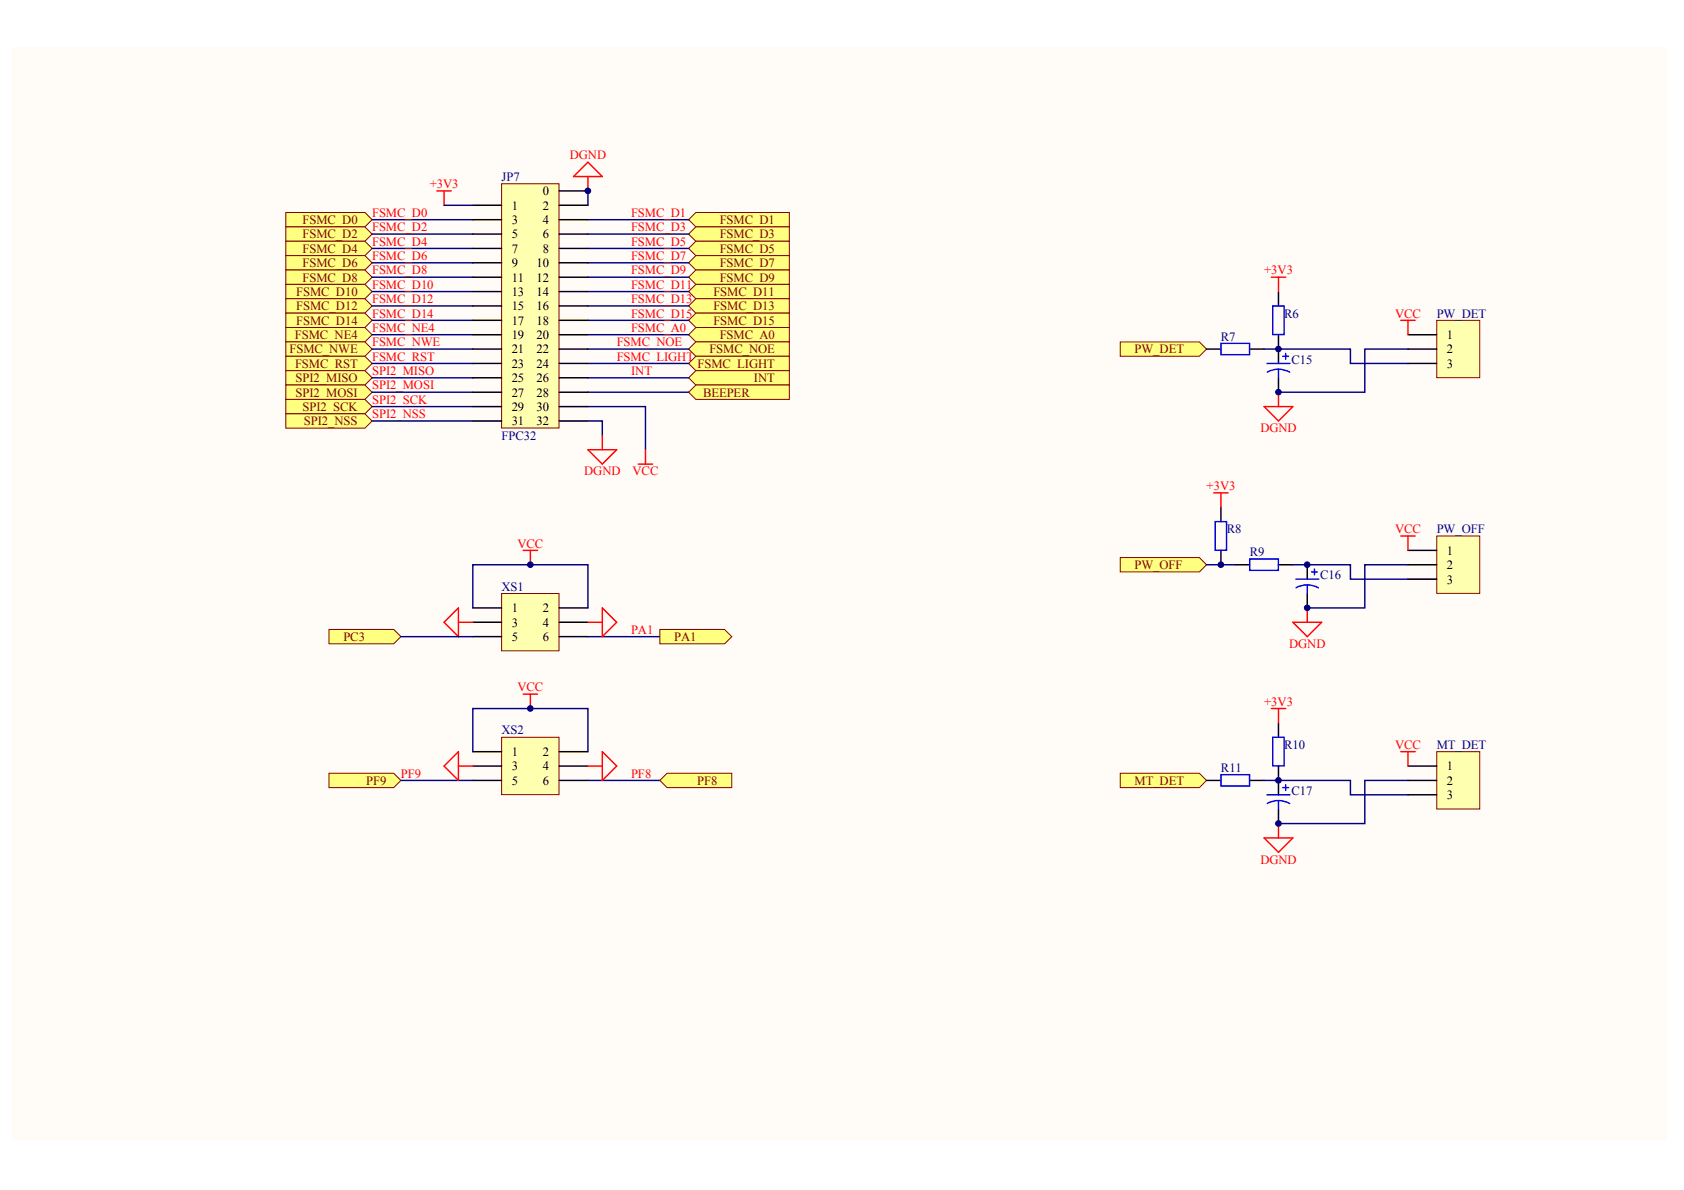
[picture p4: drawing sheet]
<svg xmlns="http://www.w3.org/2000/svg" width="297mm" height="210mm" viewBox="0 0 297 210" stroke-linecap="round" stroke-linejoin="round" font-family="sans-serif">
<path d="M2.2 8.3h291.8v192.7h-291.8z" fill="#fffcf8"/>
<path d="M88.5 104.7h10.1v10.1h-10.1z" fill="#ffffb0" stroke="#800000" stroke-width=".18"/>
<path d="M83.4 107.2h5.1M83.4 109.8h5.1M83.4 112.3h5.1M98.6 107.2h5.1M98.6 109.8h5.1M98.6 112.3h5.1" fill="none" stroke="#000" stroke-width=".25"/>
<path d="M83.4 107.2v-7.6h20.3v7.6M103.7 112.3h12.7" fill="none" stroke="#000080" stroke-width=".25"/>
<path d="M92.3 97.1h2.5M93.6 97.1v2.5M78.3 109.8l2.6-2.6v5.1zM80.9 109.8h2.5M103.7 109.8h2.5M106.2 107.2l2.6 2.6-2.6 2.5z" fill="none" stroke="#f00" stroke-width=".25"/>
<path d="M116.4 111h11.4l1.3 1.3-1.3 1.3h-11.4z" fill-rule="evenodd" fill="#ffff80" stroke="#800000" stroke-width=".18"/>
<path d="M88.5 130.1h10.1v10.1h-10.1z" fill="#ffffb0" stroke="#800000" stroke-width=".18"/>
<path d="M83.4 132.6h5.1M83.4 135.1h5.1M83.4 137.7h5.1M98.6 132.6h5.1M98.6 135.1h5.1M98.6 137.7h5.1" fill="none" stroke="#000" stroke-width=".25"/>
<path d="M70.7 137.7h12.7M83.4 132.6v-7.6h20.3v7.6M103.7 137.7h12.7" fill="none" stroke="#000080" stroke-width=".25"/>
<path d="M78.3 135.1l2.6-2.5v5.1zM80.9 135.1h2.5M92.3 122.4h2.5M93.6 122.4v2.6M103.7 135.1h2.5M106.2 132.6l2.6 2.5-2.6 2.6z" fill="none" stroke="#f00" stroke-width=".25"/>
<g fill="#ffff80" stroke="#800000" stroke-width=".18">
<path d="M116.4 137.7l1.3-1.3h11.4v2.5h-11.4z" fill-rule="evenodd"/>
<path d="M58 136.4h11.4l1.3 1.3-1.3 1.2h-11.4z" fill-rule="evenodd"/>
</g>
<path d="M77.1 33.7h2.5M78.3 33.7v2.5" fill="none" stroke="#f00" stroke-width=".25"/>
<g fill="#ffff80" stroke="#800000" stroke-width=".18">
<path d="M50.4 37.5h14l1.2 1.2-1.2 1.3h-14z" fill-rule="evenodd"/>
<path d="M121.5 38.7l1.2-1.2h16.5v2.5h-16.5z" fill-rule="evenodd"/>
<path d="M50.4 40h14l1.2 1.3-1.2 1.3h-14z" fill-rule="evenodd"/>
<path d="M121.5 41.3l1.2-1.3h16.5v2.6h-16.5z" fill-rule="evenodd"/>
<path d="M50.4 42.6h14l1.2 1.2-1.2 1.3h-14z" fill-rule="evenodd"/>
<path d="M121.5 43.8l1.2-1.2h16.5v2.5h-16.5z" fill-rule="evenodd"/>
<path d="M50.4 45.1h14l1.2 1.3-1.2 1.2h-14z" fill-rule="evenodd"/>
<path d="M121.5 46.4l1.2-1.3h16.5v2.5h-16.5z" fill-rule="evenodd"/>
<path d="M50.4 47.6h14l1.2 1.3-1.2 1.3h-14z" fill-rule="evenodd"/>
<path d="M121.5 48.9l1.2-1.3h16.5v2.6h-16.5z" fill-rule="evenodd"/>
<path d="M50.4 50.2h14l1.2 1.2-1.2 1.3h-14z" fill-rule="evenodd"/>
<path d="M121.5 51.4l1.2-1.2h16.5v2.5h-16.5z" fill-rule="evenodd"/>
<path d="M50.4 52.7h14l1.2 1.3-1.2 1.2h-14z" fill-rule="evenodd"/>
<path d="M121.5 54l1.2-1.3h16.5v2.5h-16.5z" fill-rule="evenodd"/>
<path d="M50.4 55.2h14l1.2 1.3-1.2 1.3h-14z" fill-rule="evenodd"/>
<path d="M121.5 56.5l1.2-1.3h16.5v2.6h-16.5z" fill-rule="evenodd"/>
<path d="M50.4 57.8h14l1.2 1.2-1.2 1.3h-14z" fill-rule="evenodd"/>
<path d="M121.5 59l1.2-1.2h16.5v2.5h-16.5z" fill-rule="evenodd"/>
<path d="M50.4 60.3h14l1.2 1.3-1.2 1.2h-14z" fill-rule="evenodd"/>
<path d="M121.5 61.6l1.2-1.3h16.5v2.5h-16.5z" fill-rule="evenodd"/>
<path d="M50.4 62.8h14l1.2 1.3-1.2 1.3h-14z" fill-rule="evenodd"/>
<path d="M121.5 64.1l1.2-1.3h16.5v2.6h-16.5z" fill-rule="evenodd"/>
<path d="M50.4 65.4h14l1.2 1.2-1.2 1.3h-14z" fill-rule="evenodd"/>
<path d="M50.4 67.9h14l1.2 1.3-1.2 1.3h-14z" fill-rule="evenodd"/>
<path d="M121.5 66.6l1.2-1.2h16.5v2.5h-16.5z" fill-rule="evenodd"/>
<path d="M50.4 70.5h14l1.2 1.2-1.2 1.3h-14z" fill-rule="evenodd"/>
<path d="M50.4 73h14l1.2 1.3-1.2 1.2h-14z" fill-rule="evenodd"/>
</g>
<g fill="none" stroke="#000080" stroke-width=".25">
<path d="M65.6 38.7h17.8M103.7 38.7h17.8M65.6 41.3h17.8M65.6 43.8h17.8M65.6 46.4h17.8M65.6 48.9h17.8M65.6 51.4h17.8M65.6 54h17.8M65.6 56.5h17.8M65.6 59h17.8M103.7 41.3h17.8M103.7 43.8h17.8"/>
<path d="M103.7 46.4h17.8M103.7 48.9h17.8M103.7 51.4h17.8M103.7 54h17.8M103.7 56.5h17.8M103.7 59h17.8M65.6 61.6h17.8M65.6 64.1h17.8M65.6 66.6h17.8M65.6 69.2h17.8M65.6 71.7h17.8M65.6 74.3h17.8"/>
<path d="M103.7 71.7h10.2v7.6M103.7 74.3h2.5v2.5M103.7 61.6h17.8M103.7 64.1h17.8M103.7 66.6h17.8M103.7 69.2h17.8"/>
</g>
<path d="M101.2 31.1l2.5-2.5 2.5 2.5zM103.7 31.1v2.6" fill="none" stroke="#f00" stroke-width=".25"/>
<path d="M197.6 60.3h14l1.2 1.3-1.2 1.2h-14z" fill-rule="evenodd" fill="#ffff80" stroke="#800000" stroke-width=".18"/>
<path d="M225.5 51.4v2.6M225.5 59v5.1M212.8 61.6h2.6M220.4 61.6h2.6M225.5 66.6v2.6" fill="none" stroke="#000" stroke-width=".25"/>
<path d="M224.5 54h2v5h-2zM215.4 60.6h5v2h-5zM223.5 64.1h4M225.5 65.1l1.2 .2 .8 .3M225.5 65.1l-1.2 .2-.8 .3M225.5 65.1v1.5M226.3 62.8h1M226.8 62.3v1.1" fill="none" stroke="#00f" stroke-width=".25"/>
<path d="M224.2 48.9h2.6M225.5 48.9v2.5M223 71.7h5l-2.5 2.6zM225.5 69.2v2.5" fill="none" stroke="#f00" stroke-width=".25"/>
<path d="M223 61.6h15.2v2.5h10.2M248.4 61.6h-7.7v7.6h-15.2" fill="none" stroke="#000080" stroke-width=".25"/>
<path d="M197.6 98.3h14l1.2 1.3-1.2 1.3h-14z" fill-rule="evenodd" fill="#ffff80" stroke="#800000" stroke-width=".18"/>
<path d="M215.4 89.5v2.5M215.4 97.1v2.5M217.9 99.6h2.5M225.5 99.6h2.5M230.6 99.6v2.6M230.6 104.7v2.5" fill="none" stroke="#000" stroke-width=".25"/>
<path d="M214.3 92h2v5.1h-2zM220.4 98.6h5.1v2h-5.1zM228.6 102.2h4M230.6 103.2l.8 .1 1.2 .4M230.6 103.2h-.8l-1.2 .5M230.6 103.2v1.5M231.3 100.9h1.1M231.9 100.4v1" fill="none" stroke="#00f" stroke-width=".25"/>
<path d="M214.1 86.9h2.5M215.4 86.9v2.6M228 109.8h5.1l-2.5 2.5zM230.6 107.2v2.6" fill="none" stroke="#f00" stroke-width=".25"/>
<path d="M228 99.6h10.2v2.6h10.2M248.4 99.6h-7.7v7.6h-10.1" fill="none" stroke="#000080" stroke-width=".25"/>
<path d="M197.6 136.4h14l1.2 1.3-1.2 1.2h-14z" fill-rule="evenodd" fill="#ffff80" stroke="#800000" stroke-width=".18"/>
<path d="M212.8 137.7h2.6M220.4 137.7h2.6M225.5 127.5v2.6M225.5 135.1v5.1M225.5 142.7v2.6" fill="none" stroke="#000" stroke-width=".25"/>
<path d="M215.4 136.6h5v2h-5zM224.5 130.1h2v5h-2zM226.3 138.9h1M226.8 138.4v1M223.5 140.2h4M225.5 141.2l.8 .1 1.2 .4M225.5 141.2l-1.2 .2-.8 .3M225.5 141.2v1.5" fill="none" stroke="#00f" stroke-width=".25"/>
<path d="M224.2 125h2.6M225.5 125v2.5M223 147.8h5l-2.5 2.5zM225.5 145.3v2.5" fill="none" stroke="#f00" stroke-width=".25"/>
<path d="M212.8 99.6h5.1M223 137.7h15.2v2.5h10.2M248.4 137.7h-7.7v7.6h-15.2" fill="none" stroke="#000080" stroke-width=".25"/>
<path d="M88.5 32.4h10.1v43.1h-10.1z" fill="#ffffb0" stroke="#800000" stroke-width=".18"/>
<g fill="none" stroke="#000" stroke-width=".25">
<path d="M83.4 36.2h5.1M83.4 38.7h5.1M98.6 33.7h5.1M98.6 36.2h5.1M98.6 38.7h5.1M83.4 41.3h5.1M83.4 43.8h5.1M83.4 46.4h5.1M83.4 48.9h5.1M83.4 51.4h5.1M83.4 54h5.1M83.4 56.5h5.1"/>
<path d="M83.4 59h5.1M98.6 41.3h5.1M98.6 43.8h5.1M98.6 46.4h5.1M98.6 48.9h5.1M98.6 51.4h5.1M98.6 54h5.1M98.6 56.5h5.1M98.6 59h5.1M83.4 61.6h5.1M83.4 64.1h5.1M83.4 66.6h5.1"/>
<path d="M83.4 69.2h5.1M83.4 71.7h5.1M83.4 74.3h5.1M98.6 61.6h5.1M98.6 64.1h5.1M98.6 66.6h5.1M98.6 69.2h5.1M98.6 71.7h5.1M98.6 74.3h5.1"/>
</g>
<path d="M78.3 36.2h5.1M103.7 33.7v2.5" fill="none" stroke="#000080" stroke-width=".25"/>
<path d="M253.4 56.5h7.6v10.1h-7.6z" fill="#ffffb0" stroke="#800000" stroke-width=".18"/>
<path d="M248.4 59h5M248.4 61.6h5M248.4 64.1h5" fill="none" stroke="#000" stroke-width=".25"/>
<path d="M247.1 56.5h2.5M248.4 56.5v2.5" fill="none" stroke="#f00" stroke-width=".25"/>
<path d="M253.4 94.5h7.6v10.2h-7.6z" fill="#ffffb0" stroke="#800000" stroke-width=".18"/>
<path d="M248.4 97.1h5M248.4 99.6h5M248.4 102.2h5" fill="none" stroke="#000" stroke-width=".25"/>
<path d="M247.1 94.5h2.5M248.4 94.5v2.6" fill="none" stroke="#f00" stroke-width=".25"/>
<path d="M253.4 132.6h7.6v10.1h-7.6z" fill="#ffffb0" stroke="#800000" stroke-width=".18"/>
<path d="M248.4 135.1h5M248.4 137.7h5M248.4 140.2h5" fill="none" stroke="#000" stroke-width=".25"/>
<path d="M103.7 79.3h5.1l-2.6 2.6zM106.2 76.8v2.5M113.9 79.3v2.6M112.6 81.9h2.5M247.1 132.6h2.5M248.4 132.6v2.5" fill="none" stroke="#f00" stroke-width=".25"/>
<g fill="#ffff80" stroke="#800000" stroke-width=".18">
<path d="M121.5 69.2l1.2-1.3h16.5v2.6h-16.5z" fill-rule="evenodd"/>
<path d="M58 111h11.4l1.3 1.3-1.3 1.3h-11.4z" fill-rule="evenodd"/>
</g>
<path d="M70.7 112.3h12.7" fill="none" stroke="#000080" stroke-width=".25"/>
<g fill="#000080" stroke="#000080" stroke-width=".18">
<circle cx="93.5" cy="125" r=".49"/>
<circle cx="93.5" cy="99.6" r=".49"/>
<circle cx="103.7" cy="33.7" r=".49"/>
<circle cx="215.3" cy="99.6" r=".49"/>
<circle cx="225.5" cy="145.3" r=".49"/>
<circle cx="225.5" cy="137.6" r=".49"/>
<circle cx="225.5" cy="69.2" r=".49"/>
<circle cx="225.5" cy="61.6" r=".49"/>
<circle cx="230.6" cy="107.2" r=".49"/>
<circle cx="230.6" cy="99.6" r=".49"/>
</g>
<g font-size="2.2" fill="#f00">
<text x="100.5" y="28.1">DGND</text>
<text x="75.8" y="33.2">+3V3</text>
<text x="65.6" y="38.3">FSMC_D0</text>
<text x="65.6" y="40.8">FSMC_D2</text>
<text x="111.3" y="38.3">FSMC_D1</text>
<text x="111.3" y="40.8">FSMC_D3</text>
<text x="65.6" y="43.3">FSMC_D4</text>
<text x="65.6" y="45.9">FSMC_D6</text>
<text x="111.3" y="43.3">FSMC_D5</text>
<text x="111.3" y="45.9">FSMC_D7</text>
<text x="65.6" y="48.4">FSMC_D8</text>
<text x="65.6" y="50.9">FSMC_D10</text>
<text x="65.6" y="53.5">FSMC_D12</text>
<text x="111.3" y="48.4">FSMC_D9</text>
<text x="111.3" y="50.9">FSMC_D11</text>
<text x="111.3" y="53.5">FSMC_D13</text>
<text x="223" y="48.4">+3V3</text>
<text x="65.6" y="56">FSMC_D14</text>
<text x="65.6" y="58.5">FSMC_NE4</text>
<text x="111.3" y="56">FSMC_D15</text>
<text x="111.3" y="58.5">FSMC_A0</text>
<text x="246.1" y="56">VCC</text>
<text x="65.6" y="61.1">FSMC_NWE</text>
<text x="65.6" y="63.6">FSMC_RST</text>
<text x="108.8" y="61.1">FSMC_NOE</text>
<text x="108.8" y="63.6">FSMC_LIGHT</text>
<text x="65.6" y="66.2">SPI2_MISO</text>
<text x="65.6" y="68.7">SPI2_MOSI</text>
<text x="65.6" y="71.2">SPI2_SCK</text>
<text x="111.3" y="66.2">INT</text>
<text x="65.6" y="73.8">SPI2_NSS</text>
<text x="222.3" y="76.2">DGND</text>
<text x="103" y="83.9">DGND</text>
<text x="111.6" y="83.9">VCC</text>
<text x="212.8" y="86.4">+3V3</text>
<text x="246.1" y="94">VCC</text>
<text x="91.3" y="96.6">VCC</text>
<text x="111.3" y="111.8">PA1</text>
<text x="227.4" y="114.3">DGND</text>
<text x="91.3" y="121.9">VCC</text>
<text x="223" y="124.5">+3V3</text>
<text x="70.7" y="137.2">PF9</text>
<text x="111.3" y="137.2">PF8</text>
<text x="246.1" y="132.1">VCC</text>
<text x="222.3" y="152.3">DGND</text>
</g>
<g font-size="2.2" fill="#000080">
<text x="88.5" y="31.9">JP7</text>
<text x="226.5" y="56">R6</text>
<text x="253.4" y="56">PW_DET</text>
<text x="215.4" y="60.1">R7</text>
<text x="227.8" y="64.1">C15</text>
<text x="88.5" y="77.6">FPC32</text>
<text x="216.4" y="94">R8</text>
<text x="253.4" y="94">PW_OFF</text>
<text x="220.4" y="98.1">R9</text>
<text x="88.5" y="104.2">XS1</text>
<text x="232.9" y="102.2">C16</text>
<text x="88.5" y="129.6">XS2</text>
<text x="215.4" y="136.1">R11</text>
<text x="226.5" y="132.1">R10</text>
<text x="253.4" y="132.1">MT_DET</text>
<text x="227.8" y="140.2">C17</text>
</g>
<g font-size="2.2">
<text x="95.7" y="34.4">0</text>
<text x="90.3" y="37">1</text>
<text x="90.3" y="39.5">3</text>
<text x="95.7" y="37">2</text>
<text x="95.7" y="39.5">4</text>
<text x="90.3" y="42.1">5</text>
<text x="90.3" y="44.6">7</text>
<text x="90.3" y="47.1">9</text>
<text x="94.6" y="47.1">10</text>
<text x="95.7" y="42.1">6</text>
<text x="95.7" y="44.6">8</text>
<text x="90.3" y="49.7">11</text>
<text x="90.3" y="52.2">13</text>
<text x="94.6" y="49.7">12</text>
<text x="94.6" y="52.2">14</text>
<text x="90.3" y="54.7">15</text>
<text x="90.3" y="57.3">17</text>
<text x="90.3" y="59.8">19</text>
<text x="94.6" y="54.7">16</text>
<text x="94.6" y="57.3">18</text>
<text x="94.6" y="59.8">20</text>
<text x="255.2" y="59.8">1</text>
<text x="90.3" y="62.3">21</text>
<text x="90.3" y="64.9">23</text>
<text x="94.6" y="62.3">22</text>
<text x="94.6" y="64.9">24</text>
<text x="255.2" y="62.3">2</text>
<text x="255.2" y="64.9">3</text>
<text x="90.3" y="67.4">25</text>
<text x="90.3" y="70">27</text>
<text x="94.6" y="67.4">26</text>
<text x="94.6" y="70">28</text>
<text x="90.3" y="72.5">29</text>
<text x="90.3" y="75">31</text>
<text x="94.6" y="72.5">30</text>
<text x="94.6" y="75">32</text>
<text x="255.2" y="97.9">1</text>
<text x="255.2" y="100.4">2</text>
<text x="90.3" y="108">1</text>
<text x="95.7" y="108">2</text>
<text x="255.2" y="102.9">3</text>
<text x="90.3" y="110.5">3</text>
<text x="90.3" y="113.1">5</text>
<text x="95.7" y="110.5">4</text>
<text x="95.7" y="113.1">6</text>
<text x="90.3" y="133.4">1</text>
<text x="90.3" y="135.9">3</text>
<text x="95.7" y="133.4">2</text>
<text x="95.7" y="135.9">4</text>
<text x="255.2" y="135.9">1</text>
<text x="90.3" y="138.4">5</text>
<text x="95.7" y="138.4">6</text>
<text x="255.2" y="138.4">2</text>
<text x="255.2" y="141">3</text>
</g>
<g font-size="2.2" fill="#800000">
<text x="53.4" y="39.5">FSMC_D0</text>
<text x="126.9" y="39.5">FSMC_D1</text>
<text x="53.4" y="42.1">FSMC_D2</text>
<text x="53.4" y="44.6">FSMC_D4</text>
<text x="53.4" y="47.1">FSMC_D6</text>
<text x="126.9" y="42.1">FSMC_D3</text>
<text x="126.9" y="44.6">FSMC_D5</text>
<text x="126.9" y="47.1">FSMC_D7</text>
<text x="52.2" y="52.2">FSMC_D10</text>
<text x="53.4" y="49.7">FSMC_D8</text>
<text x="125.8" y="52.2">FSMC_D11</text>
<text x="126.9" y="49.7">FSMC_D9</text>
<text x="52" y="59.8">FSMC_NE4</text>
<text x="52.2" y="54.7">FSMC_D12</text>
<text x="52.2" y="57.3">FSMC_D14</text>
<text x="125.8" y="54.7">FSMC_D13</text>
<text x="125.8" y="57.3">FSMC_D15</text>
<text x="126.9" y="59.8">FSMC_A0</text>
<text x="51.1" y="62.3">FSMC_NWE</text>
<text x="52" y="64.9">FSMC_RST</text>
<text x="123" y="64.9">FSMC_LIGHT</text>
<text x="125.1" y="62.3">FSMC_NOE</text>
<text x="200.1" y="62.3">PW_DET</text>
<text x="52.1" y="67.4">SPI2_MISO</text>
<text x="52.1" y="70">SPI2_MOSI</text>
<text x="124" y="70">BEEPER</text>
<text x="133" y="67.4">INT</text>
<text x="53.4" y="72.5">SPI2_SCK</text>
<text x="53.6" y="75">SPI2_NSS</text>
<text x="200.1" y="100.4">PW_OFF</text>
<text x="60.6" y="113.1">PC3</text>
<text x="118.9" y="113.1">PA1</text>
<text x="64.6" y="138.4">PF9</text>
<text x="123" y="138.4">PF8</text>
<text x="200.1" y="138.4">MT_DET</text>
</g>
</svg>
